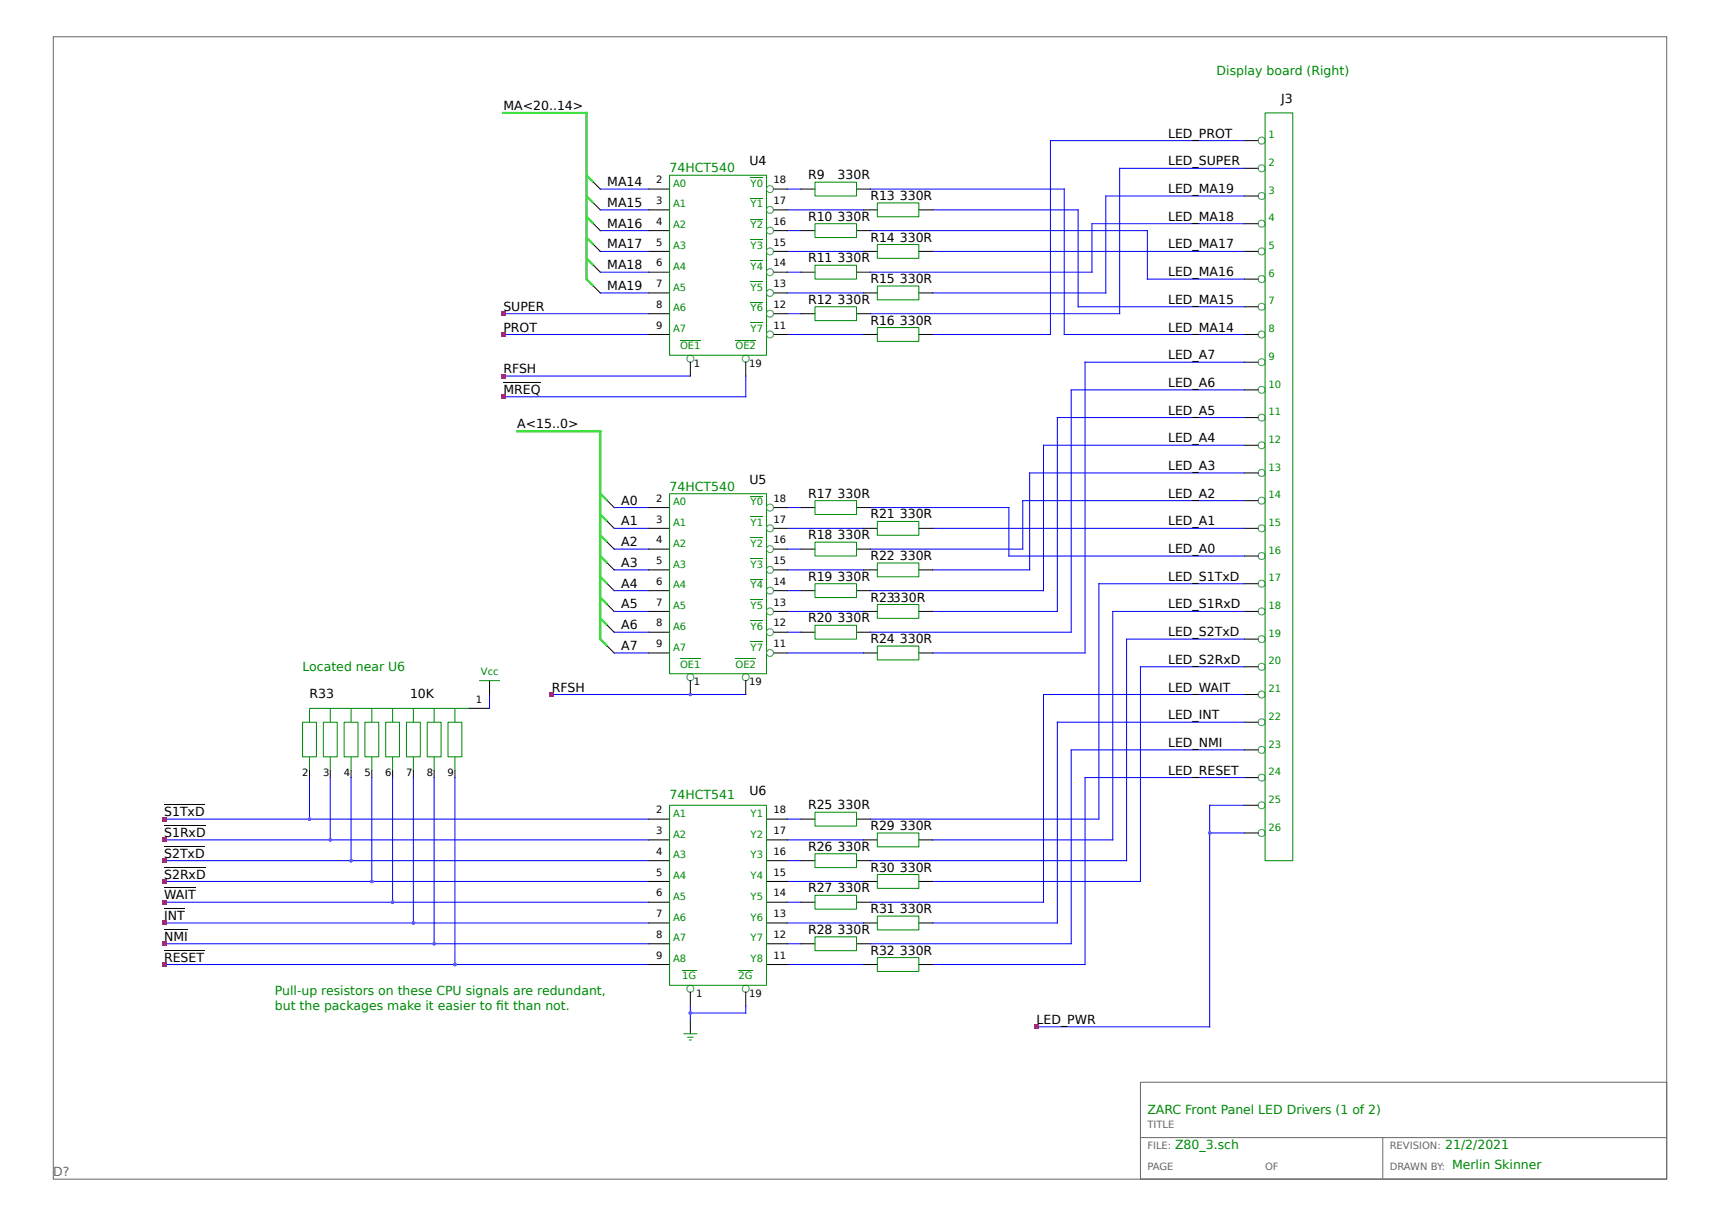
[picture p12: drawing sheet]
<svg xmlns="http://www.w3.org/2000/svg" width="297mm" height="210mm" viewBox="0 0 297 210" stroke-linecap="round" stroke-linejoin="round" font-family="sans-serif">
<path d="M9.2 6.3h278.6v197.3h-278.6zM196.9 186.9h90.9v16.7h-90.9zM196.9 196.5h90.9M238.8 196.5v7.1" fill="none" stroke="#666" stroke-width=".17"/>
<g fill="none" stroke="#00f" stroke-width=".17">
<path d="M103.7 32.7h8.3M103.7 36.2h8.3M103.7 39.8h8.3M135.9 32.7h2.4M135.9 36.2h13.2M135.9 39.8h2.4M150.3 32.7h33.5v25.1h31.1M150.3 39.8h47.8v8.4h16.8M161.1 36.2h25.1v16.8h28.7M214.9 38.6h-26.3v8.4h-38.3M214.9 33.9h-24v16.7h-29.8M214.9 29.1h-21.6v25.1h-43"/>
<path d="M214.9 24.3h-33.5v33.5h-20.3M86.9 54.2h25.1M86.9 57.8h25.1M103.7 43.4h8.3M103.7 47h8.3M103.7 50.6h8.3M135.9 43.4h13.2M135.9 47h2.4M135.9 50.6h13.2M135.9 54.2h2.4M135.9 57.8h13.2M161.1 43.4h53.8"/>
<path d="M86.9 64.9h32.3M128.8 64.9v3.6h-41.9M214.9 76.9h-34.7v25.1h-29.9M214.9 72.1h-32.3v33.5h-21.5M214.9 67.3h-29.9v41.9h-34.7M214.9 62.5h-27.5v50.3h-26.3M106.1 87.7h5.9M106.1 91.2h5.9M106.1 94.8h5.9M106.1 98.4h5.9M135.9 87.7h2.4M135.9 91.2h13.2"/>
<path d="M135.9 94.8h2.4M135.9 98.4h13.2M150.3 87.7h23.9v8.3h40.7M161.1 91.2h53.8M214.9 86.5h-38.3v8.3h-26.3M214.9 81.7h-37.1v16.7h-16.7M84.5 119.9v2.4M95.3 119.9h33.5M106.1 102h5.9M106.1 105.6h5.9M106.1 109.2h5.9M106.1 112.8h5.9"/>
<path d="M135.9 102h2.4M135.9 105.6h13.2M135.9 109.2h2.4M135.9 112.8h13.2M214.9 105.6h-22.8v39.4h-31M214.9 100.8h-25.1v40.7h-39.5M214.9 110.4h-20.4v38.2h-44.2M214.9 115.2h-18v37h-35.8M214.9 119.9h-34.7v35.9h-29.9M53.4 134.3v7.2M57 134.3v10.7M60.6 134.3v14.3"/>
<path d="M64.2 134.3v17.9M67.8 134.3v21.5M71.4 134.3v25.1M75 134.3v28.7M78.6 134.3v32.3M214.9 134.3h-27.5v32.3h-26.3M214.9 124.7h-32.3v34.7h-21.5M214.9 129.5h-29.9v33.5h-34.7M214.9 139.1h-6v38.2h-29.9M28.3 141.5h83.7M28.3 145h83.7M28.3 148.6h83.7"/>
<path d="M28.3 152.2h83.7M28.3 155.8h83.7M28.3 159.4h83.7M135.9 141.5h2.4M135.9 145h13.2M135.9 148.6h2.4M135.9 152.2h13.2M135.9 155.8h2.4M135.9 159.4h13.2M208.9 143.9h6M28.3 166.6h83.7M28.3 163h83.7"/>
<path d="M119.2 173.7v2.4M128.8 173.7v1.2h-9.6M135.9 166.6h13.2M135.9 163h2.4"/>
</g>
<g fill="none" stroke="#000" stroke-width=".17">
<path d="M102.5 31.5l1.2 1.2M102.5 35l1.2 1.2M102.5 38.6l1.2 1.2M112 32.7h3.6M112 36.2h3.6M112 39.8h3.6M133.6 32.7h2.3M133.6 36.2h2.3M133.6 39.8h2.3M138.3 32.7h2.4M138.3 39.8h2.4M147.9 32.7h2.4"/>
<path d="M147.9 39.8h2.4M149.1 36.2h2.4M158.7 36.2h2.4M214.9 24.3h2.4M214.9 29.1h2.4M214.9 33.9h2.4M214.9 38.6h2.4M102.5 42.2l1.2 1.2M102.5 45.8l1.2 1.2M102.5 49.4l1.2 1.2M112 43.4h3.6M112 57.8h3.6"/>
<path d="M112 47h3.6M112 50.6h3.6M112 54.2h3.6M133.6 43.4h2.3M133.6 57.8h2.3M133.6 47h2.3M133.6 50.6h2.3M133.6 54.2h2.3M138.3 47h2.4M138.3 54.2h2.4M147.9 47h2.4M147.9 54.2h2.4"/>
<path d="M149.1 43.4h2.4M149.1 57.8h2.4M149.1 50.6h2.4M158.7 43.4h2.4M158.7 57.8h2.4M158.7 50.6h2.4M214.9 43.4h2.4M214.9 48.2h2.4M214.9 53h2.4M214.9 57.8h2.4M86.9 66h6.5M119.2 62.5v2.4"/>
<path d="M128.8 62.5v2.4M214.9 62.5h2.4M214.9 67.3h2.4M214.9 72.1h2.4M214.9 76.9h2.4M104.9 86.5l1.2 1.2M104.9 90l1.2 1.2M104.9 93.6l1.2 1.2M104.9 97.2l1.2 1.2M112 91.2h3.6M112 87.7h3.6M112 94.8h3.6"/>
<path d="M112 98.4h3.6M133.6 91.2h2.3M133.6 87.7h2.3M133.6 94.8h2.3M133.6 98.4h2.3M138.3 87.7h2.4M138.3 94.8h2.4M147.9 87.7h2.4M147.9 94.8h2.4M149.1 91.2h2.4M149.1 98.4h2.4M158.7 91.2h2.4"/>
<path d="M158.7 98.4h2.4M214.9 81.7h2.4M214.9 86.5h2.4M214.9 91.2h2.4M214.9 96h2.4M84.5 117.5v2.4M104.9 100.8l1.2 1.2M104.9 104.4l1.2 1.2M104.9 108l1.2 1.2M104.9 111.6l1.2 1.2M112 105.6h3.6M112 102h3.6"/>
<path d="M112 109.2h3.6M112 112.8h3.6M119.2 117.5v2.4M128.8 117.5v2.4M133.6 105.6h2.3M133.6 102h2.3M133.6 109.2h2.3M133.6 112.8h2.3M138.3 102h2.4M138.3 109.2h2.4M147.9 102h2.4M147.9 109.2h2.4"/>
<path d="M149.1 105.6h2.4M149.1 112.8h2.4M158.7 105.6h2.4M158.7 112.8h2.4M214.9 100.8h2.4M214.9 105.6h2.4M214.9 110.4h2.4M214.9 115.2h2.4M214.9 119.9h2.4M28.3 139h7.1M53.4 133.1v1.2M57 133.1v1.2"/>
<path d="M60.6 133.1v1.2M64.2 133.1v1.2M67.8 133.1v1.2M71.4 133.1v1.2M75 133.1v1.2M78.6 133.1v1.2M80.9 122.3h3.6M214.9 124.7h2.4M214.9 129.5h2.4M214.9 134.3h2.4M214.9 139.1h2.4M28.3 142.6h7.2"/>
<path d="M28.3 146.2h7.1M28.3 149.7h7.2M28.3 153.3h5.5M28.3 156.9h3.6M112 141.5h3.6M112 145h3.6M112 148.6h3.6M112 152.2h3.6M112 155.8h3.6M112 159.4h3.6M132.4 141.5h3.5M132.4 145h3.5"/>
<path d="M132.4 148.6h3.5M132.4 152.2h3.5M132.4 155.8h3.5M132.4 159.4h3.5M138.3 141.5h2.4M138.3 148.6h2.4M138.3 155.8h2.4M147.9 141.5h2.4M147.9 148.6h2.4M147.9 155.8h2.4M149.1 145h2.4M149.1 152.2h2.4"/>
<path d="M149.1 159.4h2.4M158.7 145h2.4M158.7 152.2h2.4M158.7 159.4h2.4M214.9 143.9h2.4M28.3 164.1h7M28.3 160.5h4.2M112 163h3.6M112 166.6h3.6M119.2 171.4v2.3M119.2 176.1v2.4M128.8 171.4v2.3"/>
<path d="M132.4 163h3.5M132.4 166.6h3.5M138.3 163h2.4M147.9 163h2.4M149.1 166.6h2.4M158.7 166.6h2.4"/>
</g>
<g fill="none" stroke="#0e0" stroke-width=".36">
<path d="M86.9 19.5h14.4v28.7l1.2 1.2M101.3 30.3l1.2 1.2M101.3 33.9l1.2 1.1M101.3 37.4l1.2 1.2M101.3 41l1.2 1.2M101.3 44.6l1.2 1.2M89.3 74.5h14.4v35.9l1.2 1.2M103.7 85.3l1.2 1.2M103.7 88.9l1.2 1.1M103.7 92.4l1.2 1.2M103.7 96l1.2 1.2M103.7 99.6l1.2 1.2"/>
<path d="M103.7 103.2l1.2 1.2M103.7 106.8l1.2 1.2"/>
</g>
<g fill="none" stroke="#008b8b" stroke-width=".17">
<circle cx="133" cy="39.8" r=".6"/>
<circle cx="133" cy="32.7" r=".6"/>
<circle cx="133" cy="36.2" r=".6"/>
<circle cx="217.8" cy="33.9" r=".6"/>
<circle cx="217.8" cy="24.3" r=".6"/>
<circle cx="217.8" cy="38.6" r=".6"/>
<circle cx="217.8" cy="29.1" r=".6"/>
<circle cx="133" cy="54.2" r=".6"/>
<circle cx="133" cy="57.8" r=".6"/>
<circle cx="133" cy="43.4" r=".6"/>
<circle cx="133" cy="50.6" r=".6"/>
<circle cx="133" cy="47" r=".6"/>
<circle cx="217.8" cy="57.8" r=".6"/>
<circle cx="217.8" cy="48.2" r=".6"/>
<circle cx="217.8" cy="53" r=".6"/>
<circle cx="217.8" cy="43.4" r=".6"/>
<circle cx="119.2" cy="61.9" r=".6"/>
<circle cx="128.8" cy="61.9" r=".6"/>
<circle cx="217.8" cy="62.5" r=".6"/>
<circle cx="217.8" cy="76.9" r=".6"/>
<circle cx="217.8" cy="67.3" r=".6"/>
<circle cx="217.8" cy="72.1" r=".6"/>
<circle cx="133" cy="98.4" r=".6"/>
<circle cx="133" cy="94.8" r=".6"/>
<circle cx="133" cy="91.2" r=".6"/>
<circle cx="133" cy="87.7" r=".6"/>
<circle cx="217.8" cy="96" r=".6"/>
<circle cx="217.8" cy="91.2" r=".6"/>
<circle cx="217.8" cy="81.7" r=".6"/>
<circle cx="217.8" cy="86.5" r=".6"/>
<circle cx="119.2" cy="117" r=".6"/>
<circle cx="128.8" cy="117" r=".6"/>
<circle cx="133" cy="112.8" r=".6"/>
<circle cx="133" cy="105.6" r=".6"/>
<circle cx="133" cy="102" r=".6"/>
<circle cx="133" cy="109.2" r=".6"/>
<circle cx="217.8" cy="110.4" r=".6"/>
<circle cx="217.8" cy="100.8" r=".6"/>
<circle cx="217.8" cy="105.6" r=".6"/>
<circle cx="217.8" cy="115.2" r=".6"/>
<circle cx="217.8" cy="119.9" r=".6"/>
<circle cx="217.8" cy="134.3" r=".6"/>
<circle cx="217.8" cy="124.7" r=".6"/>
<circle cx="217.8" cy="139.1" r=".6"/>
<circle cx="217.8" cy="129.5" r=".6"/>
<circle cx="217.8" cy="143.9" r=".6"/>
<circle cx="119.2" cy="170.8" r=".6"/>
<circle cx="128.8" cy="170.8" r=".6"/>
</g>
<g fill="none" stroke="#008b00" stroke-width=".17">
<path d="M218.4 19.5h4.8v129.1h-4.8zM115.6 30.3h16.8v31.1h-16.8zM129.6 30.7h2.2M129.6 34.3h2.2M129.6 37.8h2.2M140.7 31.5h7.2v2.4h-7.2zM140.7 38.6h7.2v2.4h-7.2zM151.5 35h7.2v2.4h-7.2zM117.4 58.8h3.6M127 58.8h3.6M129.6 41.4h2.2M129.6 45h2.2"/>
<path d="M129.6 48.6h2.2M129.6 52.2h2.2M129.6 55.8h2.2M140.7 45.8h7.2v2.4h-7.2zM140.7 53h7.2v2.4h-7.2zM151.5 42.2h7.2v2.4h-7.2zM151.5 49.4h7.2v2.4h-7.2zM151.5 56.6h7.2v2.4h-7.2zM115.6 85.3h16.8v31.1h-16.8zM129.6 85.7h2.2M129.6 89.3h2.2M129.6 92.8h2.2"/>
<path d="M129.6 96.4h2.2M140.7 86.5h7.2v2.4h-7.2zM140.7 93.6h7.2v2.4h-7.2zM151.5 90h7.2v2.4h-7.2zM151.5 97.2h7.2v2.4h-7.2zM82.7 117.5h3.6M117.4 113.8h3.6M127 113.8h3.6M129.6 100h2.2M129.6 103.6h2.2M129.6 107.2h2.2M129.6 110.8h2.2"/>
<path d="M140.7 100.8h7.2v2.4h-7.2zM140.7 108h7.2v2.4h-7.2zM151.5 104.4h7.2v2.4h-7.2zM151.5 111.6h7.2v2.4h-7.2zM52.2 124.7h2.4v6h-2.4zM53.4 130.7v2.4M55.8 124.7h2.4v6h-2.4zM57 122.3v2.4M57 130.7v2.4M59.4 124.7h2.4v6h-2.4zM60.6 122.3v2.4M60.6 130.7v2.4"/>
<path d="M63 124.7h2.4v6h-2.4zM64.2 122.3v2.4M64.2 130.7v2.4M66.6 124.7h2.4v6h-2.4zM67.8 122.3v2.4M67.8 130.7v2.4M70.2 124.7h2.4v6h-2.4zM71.4 122.3v2.4M71.4 130.7v2.4M73.8 124.7h2.4v6h-2.4zM75 122.3v2.4M75 130.7v2.4"/>
<path d="M77.4 124.7h2.3v6h-2.3zM78.6 122.3v2.4M78.6 130.7v2.4M80.9 122.3h-27.5v2.4M115.6 139.1h16.8v31.1h-16.8zM140.7 140.3h7.2v2.4h-7.2zM140.7 147.4h7.2v2.4h-7.2zM140.7 154.6h7.2v2.4h-7.2zM151.5 143.9h7.2v2.3h-7.2zM151.5 151h7.2v2.4h-7.2zM151.5 158.2h7.2v2.4h-7.2zM117.8 167.6h2.4"/>
<path d="M118 178.5h2.4M118.7 179.1h1M119 179.6h.4M127.5 167.6h2.5M140.7 161.8h7.2v2.4h-7.2zM151.5 165.4h7.2v2.4h-7.2z"/>
</g>
<g fill="#f00">
<path d="M86.6 64.6h.7v.7h-.7z"/>
<path d="M86.6 53.8h.7v.7h-.7z"/>
<path d="M86.6 57.4h.7v.7h-.7z"/>
</g>
<path d="M78.3 166.3h.5l.1 .3-.1 .2h-.5v-.2z" fill="#a020f0"/>
<path d="M28 166.2h.7v.7h-.7z" fill="#f00"/>
<path d="M53.2 141.2h.4l.1 .3-.1 .2h-.4l-.1-.2z" fill="#a020f0"/>
<path d="M28 141.1h.7v.7h-.7z" fill="#f00"/>
<path d="M56.8 144.8h.4l.1 .2-.1 .3h-.4l-.1-.3z" fill="#a020f0"/>
<path d="M28 144.7h.7v.7h-.7z" fill="#f00"/>
<path d="M60.4 148.4h.4l.1 .2-.1 .3h-.4l-.1-.3z" fill="#a020f0"/>
<path d="M28 148.3h.7v.7h-.7z" fill="#f00"/>
<path d="M64 152h.4l.1 .2-.1 .2h-.4l-.1-.2z" fill="#a020f0"/>
<path d="M28 151.9h.7v.7h-.7z" fill="#f00"/>
<path d="M67.6 155.6h.4l.1 .2-.1 .2h-.4l-.1-.2z" fill="#a020f0"/>
<path d="M28 155.5h.7v.7h-.7z" fill="#f00"/>
<path d="M71.2 159.2h.4l.1 .2-.1 .2h-.4l-.1-.2z" fill="#a020f0"/>
<path d="M28 159h.7v.8h-.7z" fill="#f00"/>
<path d="M74.8 162.8h.4l.1 .2-.1 .2h-.4l-.1-.2z" fill="#a020f0"/>
<path d="M28 162.6h.7v.7h-.7z" fill="#f00"/>
<path d="M119 119.7h.4l.1 .2-.1 .3h-.4l-.1-.3z" fill="#a020f0"/>
<path d="M94.9 119.6h.8v.7h-.8z" fill="#f00"/>
<path d="M208.7 143.6h.4l.1 .3-.1 .2h-.4l-.1-.2z" fill="#a020f0"/>
<path d="M178.6 177h.7v.7h-.7z" fill="#f00"/>
<g fill="#a020f0">
<path d="M119 174.7h.4l.1 .2-.1 .3h-.4l-.1-.3z"/>
<path d="M119 119.7h.4l.1 .2-.1 .3h-.4l-.1-.3z"/>
<path d="M53.2 141.2h.4l.1 .3-.1 .2h-.4l-.1-.2z"/>
<path d="M56.8 144.8h.4l.1 .2-.1 .3h-.4l-.1-.3z"/>
<path d="M60.4 148.4h.4l.1 .2-.1 .3h-.4l-.1-.3z"/>
<path d="M64 152h.4l.1 .2-.1 .2h-.4l-.1-.2z"/>
<path d="M67.6 155.6h.4l.1 .2-.1 .2h-.4l-.1-.2z"/>
<path d="M71.2 159.2h.4l.1 .2-.1 .2h-.4l-.1-.2z"/>
<path d="M74.8 162.8h.4l.1 .2-.1 .2h-.4l-.1-.2z"/>
<path d="M78.3 166.3h.5l.1 .3-.1 .2h-.5v-.2z"/>
</g>
<path d="M86.6 68.2h.7v.7h-.7z" fill="#f00"/>
<g font-size="2.2" fill="#008b00">
<text x="210.1" y="13">Display board (Right)</text>
<text x="115.6" y="29.8">74HCT540</text>
<text x="115.6" y="84.8">74HCT540</text>
<text x="52.2" y="115.8">Located near U6</text>
<text x="115.6" y="138">74HCT541</text>
<text x="47.5" y="171.9">Pull-up resistors on these CPU signals are redundant,</text>
<text x="47.5" y="174.4">but the packages make it easier to ft than not.</text>
<text x="85.7" y="174.4">i</text>
<text x="198.1" y="192.4">ZARC Front Panel LED Drivers (1 of 2)</text>
<text x="202.9" y="198.3">Z80_3.sch</text>
<text x="249.5" y="198.3">21/2/2021</text>
<text x="250.7" y="201.9">Merlin Skinner</text>
</g>
<g font-size="2.2">
<text x="221.2" y="17.8">J3</text>
<text x="86.9" y="19">MA&lt;20..14&gt;</text>
<text x="201.7" y="23.8">LED_PROT</text>
<text x="129.4" y="28.6">U4</text>
<text x="201.7" y="28.6">LED_SUPER</text>
<text x="104.9" y="32.1">MA14</text>
<text x="104.9" y="35.7">MA15</text>
<text x="139.5" y="31">R9</text>
<text x="144.6" y="31">330R</text>
<text x="150.3" y="34.5">R13 330R</text>
<text x="201.7" y="33.3">LED_MA19</text>
<text x="104.9" y="39.3">MA16</text>
<text x="139.5" y="38.1">R10 330R</text>
<text x="150.3" y="41.7">R14 330R</text>
<text x="201.7" y="38.1">LED_MA18</text>
<text x="104.9" y="42.9">MA17</text>
<text x="104.9" y="46.5">MA18</text>
<text x="139.5" y="45.3">R11 330R</text>
<text x="201.7" y="47.7">LED_MA16</text>
<text x="201.7" y="42.9">LED_MA17</text>
<text x="86.9" y="53.7">SUPER</text>
<text x="104.9" y="50.1">MA19</text>
<text x="139.5" y="52.5">R12 330R</text>
<text x="150.3" y="48.9">R15 330R</text>
<text x="201.7" y="52.5">LED_MA15</text>
<text x="86.9" y="57.3">PROT</text>
<text x="150.3" y="56.1">R16 330R</text>
<text x="201.7" y="57.3">LED_MA14</text>
<text x="86.9" y="64.4">RFSH</text>
<text x="201.7" y="62">LED_A7</text>
<text x="86.9" y="68">MREQ</text>
<text x="201.7" y="71.6">LED_A5</text>
<text x="201.7" y="66.8">LED_A6</text>
<text x="89.3" y="74">A&lt;15..0&gt;</text>
<text x="201.7" y="76.4">LED_A4</text>
<text x="129.4" y="83.6">U5</text>
<text x="201.7" y="81.2">LED_A3</text>
<text x="107.2" y="87.1">A0</text>
<text x="139.5" y="86">R17 330R</text>
<text x="150.3" y="89.5">R21 330R</text>
<text x="201.7" y="86">LED_A2</text>
<text x="107.2" y="90.7">A1</text>
<text x="107.2" y="94.3">A2</text>
<text x="139.5" y="93.1">R18 330R</text>
<text x="201.7" y="95.5">LED_A0</text>
<text x="201.7" y="90.7">LED_A1</text>
<text x="107.2" y="97.9">A3</text>
<text x="107.2" y="101.5">A4</text>
<text x="139.5" y="100.3">R19 330R</text>
<text x="150.3" y="96.7">R22 330R</text>
<text x="201.7" y="100.3">LED_S1TxD</text>
<text x="107.2" y="105.1">A5</text>
<text x="139.5" y="107.5">R20 330R</text>
<text x="150.3" y="103.9">R23330R</text>
<text x="201.7" y="105.1">LED_S1RxD</text>
<text x="107.2" y="108.7">A6</text>
<text x="107.2" y="112.3">A7</text>
<text x="150.3" y="111.1">R24 330R</text>
<text x="201.7" y="109.9">LED_S2TxD</text>
<text x="95.3" y="119.4">RFSH</text>
<text x="201.7" y="119.4">LED_WAIT</text>
<text x="201.7" y="114.6">LED_S2RxD</text>
<text x="53.4" y="120.6">R33</text>
<text x="70.8" y="120.6">10K</text>
<text x="201.7" y="124.2">LED_INT</text>
<text x="201.7" y="129">LED_NMI</text>
<text x="129.4" y="137.4">U6</text>
<text x="201.7" y="133.8">LED_RESET</text>
<text x="28.3" y="141">S1TxD</text>
<text x="139.5" y="139.8">R25 330R</text>
<text x="150.3" y="143.3">R29 330R</text>
<text x="28.3" y="144.5">S1RxD</text>
<text x="28.3" y="148.1">S2TxD</text>
<text x="139.5" y="146.9">R26 330R</text>
<text x="28.3" y="151.7">S2RxD</text>
<text x="28.3" y="155.3">WAIT</text>
<text x="139.5" y="154.1">R27 330R</text>
<text x="150.3" y="150.5">R30 330R</text>
<text x="28.3" y="158.9">INT</text>
<text x="139.5" y="161.3">R28 330R</text>
<text x="150.3" y="157.7">R31 330R</text>
<text x="28.3" y="166.1">RESET</text>
<text x="28.3" y="162.5">NMI</text>
<text x="150.3" y="164.9">R32 330R</text>
<text x="179" y="176.8">LED_PWR</text>
</g>
<text font-size="2.2" fill="#666" x="9.2" y="203.1">D?</text>
<g font-size="1.7" fill="#008b00">
<text x="219" y="23.9">1</text>
<text x="219" y="28.7">2</text>
<text x="116.2" y="32.2">A0</text>
<text x="116.2" y="35.8">A1</text>
<text x="129.6" y="32.2">Y0</text>
<text x="129.6" y="35.8">Y1</text>
<text x="219" y="33.4">3</text>
<text x="116.2" y="39.4">A2</text>
<text x="129.6" y="39.4">Y2</text>
<text x="219" y="38.2">4</text>
<text x="116.2" y="43">A3</text>
<text x="116.2" y="46.6">A4</text>
<text x="129.6" y="43">Y3</text>
<text x="129.6" y="46.6">Y4</text>
<text x="219" y="43">5</text>
<text x="219" y="47.8">6</text>
<text x="116.2" y="50.2">A5</text>
<text x="116.2" y="53.8">A6</text>
<text x="129.6" y="50.2">Y5</text>
<text x="129.6" y="53.8">Y6</text>
<text x="219" y="52.6">7</text>
<text x="116.2" y="57.4">A7</text>
<text x="129.6" y="57.4">Y7</text>
<text x="219" y="57.4">8</text>
<text x="117.4" y="60.3">OE1</text>
<text x="127" y="60.3">OE2</text>
<text x="219" y="62.1">9</text>
<text x="219" y="66.9">10</text>
<text x="219" y="71.7">11</text>
<text x="219" y="76.5">12</text>
<text x="219" y="81.3">13</text>
<text x="116.2" y="87.2">A0</text>
<text x="129.6" y="87.2">Y0</text>
<text x="219" y="86.1">14</text>
<text x="116.2" y="90.8">A1</text>
<text x="116.2" y="94.4">A2</text>
<text x="129.6" y="90.8">Y1</text>
<text x="129.6" y="94.4">Y2</text>
<text x="219" y="90.8">15</text>
<text x="219" y="95.6">16</text>
<text x="116.2" y="98">A3</text>
<text x="116.2" y="101.6">A4</text>
<text x="129.6" y="98">Y3</text>
<text x="129.6" y="101.6">Y4</text>
<text x="219" y="100.4">17</text>
<text x="116.2" y="105.2">A5</text>
<text x="129.6" y="105.2">Y5</text>
<text x="219" y="105.2">18</text>
<text x="116.2" y="108.8">A6</text>
<text x="116.2" y="112.4">A7</text>
<text x="129.6" y="108.8">Y6</text>
<text x="129.6" y="112.4">Y7</text>
<text x="219" y="110">19</text>
<text x="83" y="116.5">Vcc</text>
<text x="117.4" y="115.3">OE1</text>
<text x="127" y="115.3">OE2</text>
<text x="219" y="114.8">20</text>
<text x="219" y="119.5">21</text>
<text x="219" y="124.3">22</text>
<text x="219" y="129.1">23</text>
<text x="219" y="133.9">24</text>
<text x="116.2" y="141.1">A1</text>
<text x="129.6" y="141.1">Y1</text>
<text x="219" y="138.7">25</text>
<text x="219" y="143.4">26</text>
<text x="116.2" y="144.6">A2</text>
<text x="116.2" y="148.2">A3</text>
<text x="129.6" y="144.6">Y2</text>
<text x="129.6" y="148.2">Y3</text>
<text x="116.2" y="151.8">A4</text>
<text x="116.2" y="155.4">A5</text>
<text x="129.6" y="151.8">Y4</text>
<text x="129.6" y="155.4">Y5</text>
<text x="116.2" y="159">A6</text>
<text x="129.6" y="159">Y6</text>
<text x="116.2" y="162.6">A7</text>
<text x="116.2" y="166.2">A8</text>
<text x="129.6" y="162.6">Y7</text>
<text x="129.6" y="166.2">Y8</text>
<text x="117.8" y="169.1">1G</text>
<text x="127.5" y="169.1">2G</text>
</g>
<g font-size="1.7">
<text x="113.3" y="31.6">2</text>
<text x="113.3" y="35.2">3</text>
<text x="133.6" y="31.6">18</text>
<text x="133.6" y="35.2">17</text>
<text x="113.3" y="38.8">4</text>
<text x="133.6" y="38.8">16</text>
<text x="113.3" y="42.4">5</text>
<text x="113.3" y="46">6</text>
<text x="133.6" y="42.4">15</text>
<text x="133.6" y="46">14</text>
<text x="113.3" y="49.6">7</text>
<text x="113.3" y="53.2">8</text>
<text x="133.6" y="49.6">13</text>
<text x="133.6" y="53.2">12</text>
<text x="113.3" y="56.8">9</text>
<text x="133.6" y="56.8">11</text>
<text x="119.8" y="63.3">1</text>
<text x="129.4" y="63.3">19</text>
<text x="113.3" y="86.7">2</text>
<text x="133.6" y="86.7">18</text>
<text x="113.3" y="90.2">3</text>
<text x="113.3" y="93.8">4</text>
<text x="133.6" y="90.2">17</text>
<text x="133.6" y="93.8">16</text>
<text x="113.3" y="97.4">5</text>
<text x="113.3" y="101">6</text>
<text x="133.6" y="97.4">15</text>
<text x="133.6" y="101">14</text>
<text x="113.3" y="104.6">7</text>
<text x="133.6" y="104.6">13</text>
<text x="113.3" y="108.2">8</text>
<text x="113.3" y="111.8">9</text>
<text x="133.6" y="108.2">12</text>
<text x="133.6" y="111.8">11</text>
<text x="119.8" y="118.3">1</text>
<text x="129.4" y="118.3">19</text>
<text x="82.1" y="121.3">1</text>
<text x="52.2" y="134.1">2</text>
<text x="55.8" y="134.1">3</text>
<text x="59.4" y="134.1">4</text>
<text x="62.9" y="134.1">5</text>
<text x="66.5" y="134.1">6</text>
<text x="70.1" y="134.1">7</text>
<text x="73.7" y="134.1">8</text>
<text x="77.3" y="134.1">9</text>
<text x="113.3" y="140.5">2</text>
<text x="133.6" y="140.5">18</text>
<text x="113.3" y="144">3</text>
<text x="113.3" y="147.6">4</text>
<text x="133.6" y="144">17</text>
<text x="133.6" y="147.6">16</text>
<text x="113.3" y="151.2">5</text>
<text x="113.3" y="154.8">6</text>
<text x="133.6" y="151.2">15</text>
<text x="133.6" y="154.8">14</text>
<text x="113.3" y="158.4">7</text>
<text x="113.3" y="162">8</text>
<text x="133.6" y="158.4">13</text>
<text x="133.6" y="162">12</text>
<text x="113.3" y="165.6">9</text>
<text x="133.6" y="165.6">11</text>
<text x="120.2" y="172.1">1</text>
<text x="129.4" y="172.1">19</text>
</g>
<g font-size="1.7" fill="#666">
<text x="198.1" y="194.9">TITLE</text>
<text x="198.1" y="198.4">FILE:</text>
<text x="198.1" y="202">PAGE</text>
<text x="218.4" y="202">OF</text>
<text x="240" y="198.4">REVISION:</text>
<text x="240" y="202">DRAWN BY:</text>
</g>
</svg>
